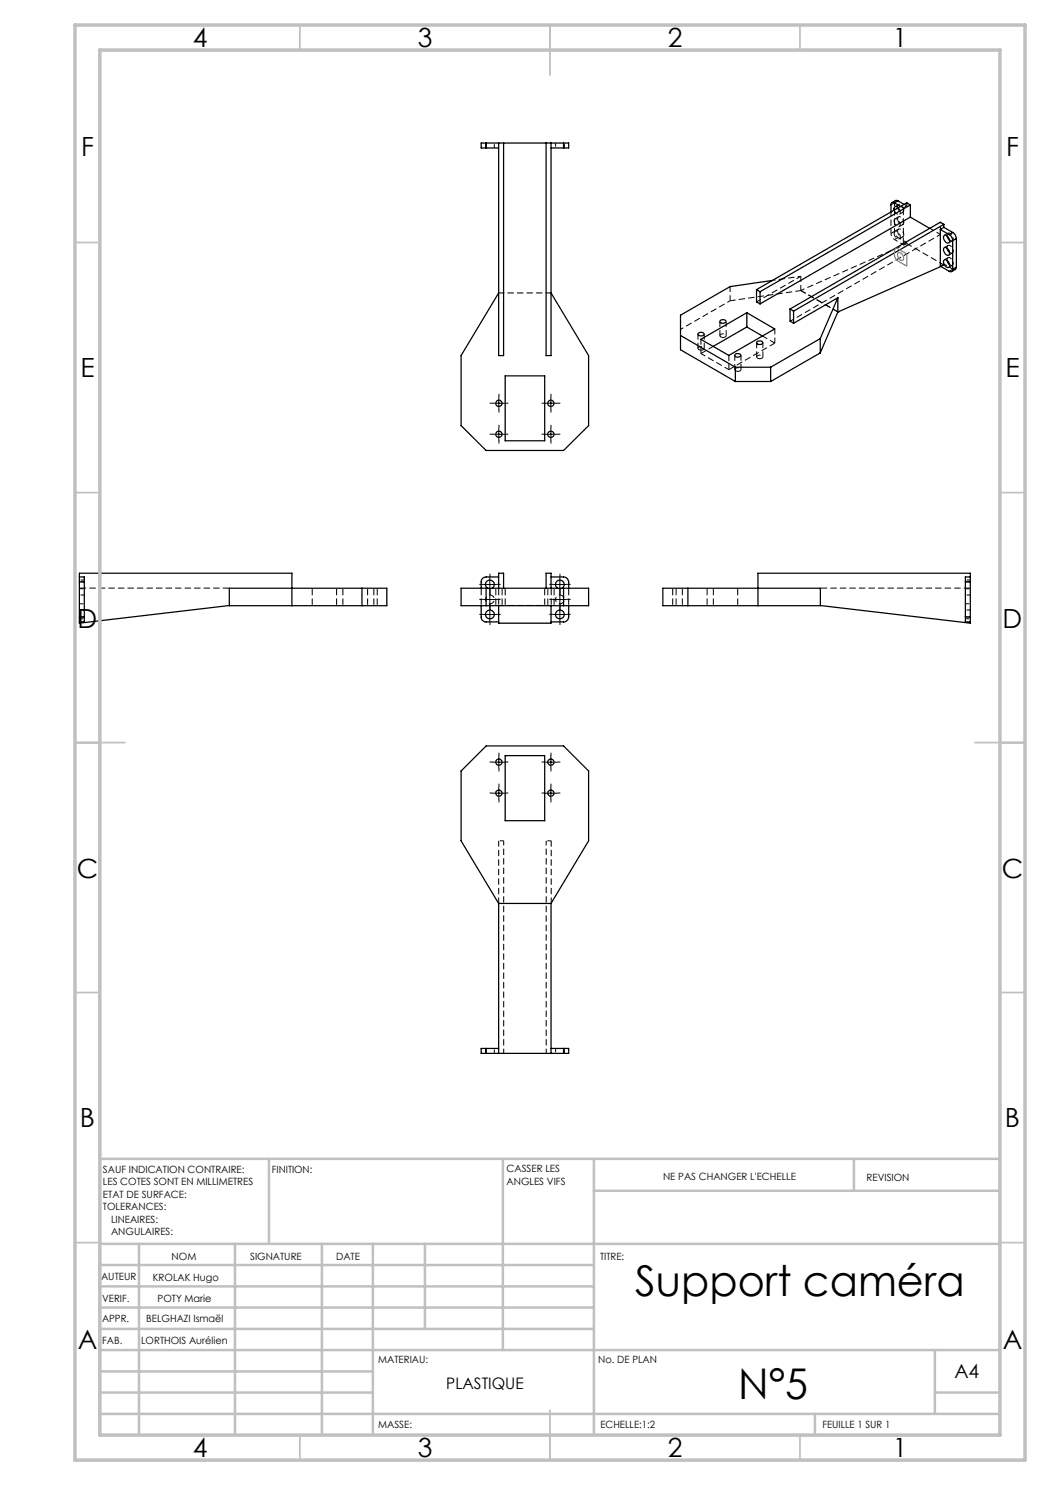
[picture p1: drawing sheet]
<svg xmlns="http://www.w3.org/2000/svg" width="210mm" height="297mm" viewBox="0 0 210 297" stroke-linecap="round" stroke-linejoin="round" font-family="sans-serif">
<g fill="none" stroke="#000" stroke-width=".2" stroke-dasharray="1.3 .6" stroke-dashoffset="-.2" stroke-linecap="butt">
<path d="M180.7 41.6v7.3M67.3 117.6v3.5M73.5 117.6v3.5M96.2 117.6v3.5M99.2 117.6v3.5M109.6 117.6v3.5M113.7 117.6v3.5M135.2 117.6v3.5M141.4 117.6v3.5M62.4 121.1v-3.5M68.6 121.1v-3.5M74.8 121.1v-3.5"/>
<path d="M75.4 121.1v-3.5M100.4 121.1v-3.5M101 121.1v-3.5M108.9 121.1v-3.5M110.8 121.1v-3.5M134.5 121.1v-3.5M136.5 121.1v-3.5M142.7 121.1v-3.5M147.5 121.1v-3.5"/>
</g>
<path d="M15.9 117.6h30M194.1 117.6h-30M99.7 121.1v-3.5M110.2 121.1v-3.5" fill="none" stroke="#000" stroke-width=".2" stroke-dasharray="1.3 .6" stroke-dashoffset="-.1" stroke-linecap="butt"/>
<path d="M110.2 58.6h-10.5M178.9 42a.84 .84 0 0 0 1 .8 1.08 1.08 0 0 0-.2-1.2M145.8 73.9l9.2-5.3M110.2 121.1h-10.5M110.2 168.2v12.5M99.7 180.7v-12.5" fill="none" stroke="#000" stroke-width=".2" stroke-dasharray="1.3 .6" stroke-dashoffset=".1" stroke-linecap="butt"/>
<g fill="none" stroke="#000" stroke-width=".2" stroke-dasharray="1.3 .6" stroke-linecap="butt">
<path d="M179.1 40.1l-.2 .5M180.1 41.3l.6 .3M181.4 48.7v-.2M181.4 41.2v-.6M181.4 41.2l-.6-.3M188.8 52.8v.2M189.4 47v.2M189.4 49.5v.1M189.4 51.9v.2M189.9 48a.44 .44 0 0 0 .7 .1 .44 .44 0 0 0 0-.6 .78 .78 0 0 0-1.1-.7l-.1 .2M189.9 50.5a.44 .44 0 0 0 .7 .1 .44 .44 0 0 0 0-.7 .78 .78 0 0 0-1.1-.7l-.1 .3M189.9 52.9a.44 .44 0 0 0 .7 .1 .44 .44 0 0 0 0-.6 .78 .78 0 0 0-1.1-.7l-.1 .2"/>
<path d="M190.6 53.8l.5 .1M139.8 69.9a.61 .61 0 0 0 .6 .2 .61 .61 0 0 0 .4-.6 .7 .7 0 0 0-1.2 .3l.2 .1M144.2 67.4a.61 .61 0 0 0 .6 .1 .61 .61 0 0 0 .4-.5 .7 .7 0 0 0-1.2 .2l.2 .2M147.1 74.2a.61 .61 0 0 0 .7 .1 .61 .61 0 0 0 .4-.5 .7 .7 0 0 0-1.2 .2l.1 .2M151.5 71.6a.61 .61 0 0 0 .7 .2 .61 .61 0 0 0 .3-.6 .7 .7 0 0 0-1.1 .3l.1 .1"/>
</g>
<path d="M178.2 46.7a1.56 1.56 0 0 0 .7 1.2M179.6 47.5a1.56 1.56 0 0 1-.7-1.2M188.1 45.9v-1.5M97.1 119.9a.87 .87 0 0 0 1.3 .8 .87 .87 0 0 0 .1-1.5 .87 .87 0 0 0-1.4 .5v.2M111.1 119.9a.88 .88 0 0 1 1.3-.8 .88 .88 0 0 1 .1 1.5 .88 .88 0 0 1-1.4-.5v-.2" fill="none" stroke="#000" stroke-width=".2" stroke-dasharray="1.3 .6" stroke-dashoffset=".7" stroke-linecap="butt"/>
<g fill="none" stroke="#000" stroke-width=".2" stroke-dasharray="1.3 .6" stroke-dashoffset=".5" stroke-linecap="butt">
<path d="M97.1 28.6v1M97.2 29.6v-1M98.9 29.6v-1M111.1 28.6v1M112.7 29.6v-1M112.9 29.6v-1M160.2 58.1l21.2-9.4M15.9 117.8h1M16.9 116.4h-1M16.9 119h-1M16.9 116h-1M97.5 117.6l.5 .1 .4-.1"/>
<path d="M112.4 117.6l-.4 .1-.5-.1M193.1 116.4h1M193.1 117.8h1M194.1 119h-1M194.1 116h-1M15.9 123.8h1M15.9 120.8h1M16.9 123.4h-1M16.9 122h-1M193.1 123.4h1M193.1 120.8h1M193.1 123.8h1"/>
<path d="M194.1 122h-1M100.7 168.2h-1M110.2 168.2h-1M97.1 209.7v1M97.2 209.7v1M98.9 210.7v-1M111.1 209.7v1M112.7 209.7v1M112.9 210.7v-1"/>
</g>
<g fill="none" stroke="#000" stroke-width=".25">
<path d="M97.2 28.6h-1v1h1M97.2 28.6v1M97.2 28.6h15.5M97.2 29.6h2.5M99.7 28.6v42.5h1v-42.5M109.2 28.6v42.5h1v-42.5M110.2 29.6h2.5M112.7 28.6h1v1h-1M112.7 28.6v1M99.7 58.6l-7.5 12.5v14l5 5h15.5l5-5v-14l-7.5-12.5M151.3 57.9v2.5l.7 .4M151.3 57.9l.7 .4"/>
<path d="M152 58.3v2.5M154.5 56.1l-8.5 1.2-9.9 5.7v7l11 6.3M167.6 59.5l-8.9 5.2M167.6 59.5l-3.6 8.2M167.6 59.5v2.9M178.9 40.6a.44 .44 0 0 0-.5-.1 .44 .44 0 0 0-.2 .5v1.4M178.9 40.6l1.2 .7M179.5 41.4v.2M179.6 40.2l-.4-.1-.8 .4M179.6 40.2l-.7 .4M179.6 40.2l1.2 .7M179.6 41.6a.48 .48 0 0 0-.6-.3 .48 .48 0 0 0-.2 .7"/>
<path d="M182.1 43.4l-30.1 17.4M182.1 43.4l3.8 2.3M182.1 41l-30.1 17.3M182.1 41v2.4M182.1 41l-.7-.4-30.1 17.3M188.1 45.9v7.3l1.7 1.1a.43 .43 0 0 0 .5 0 .43 .43 0 0 0 .2-.5M188.1 45.9l1.7 1M188.2 53.3l-20.6 9.1M188.8 52.1a.8 .8 0 0 1 1.1 .7 .51 .51 0 0 1-.3 .7 .51 .51 0 0 1-.7-.4l-.2-.6zM188.8 44.9l-.7-.5-30.1 17.4M188.8 44.9l-30.1 17.3M188.8 44.9v.6"/>
<path d="M188.8 45.5l-.7 .4M188.8 45.5l1.7 1M188.8 49.5a.99 .99 0 0 1 .9 1.5 1.06 1.06 0 0 1-.9-1.5zM188.8 47.1a.97 .97 0 0 1 .9 1.5 1.02 1.02 0 0 1-.9-1.5zM189.4 47.2l.5 .9M189.4 49.6l.5 .9M189.4 52.1l.5 .8M189.8 46.9a1.38 1.38 0 0 1 .7 1.2M190.5 46.5a1.52 1.52 0 0 1 .8 1.2M190.5 46.5l-.7 .4M190.5 48.1v5.7M191.3 53.4l-.2 .5-.7 .4"/>
<path d="M191.3 47.7l-.8 .4M191.3 53.4l-.8 .4M191.3 47.7v5.7M101 75.2h7.9v13h-7.9zM136.1 67.1l11 6.3M139.7 66.6a.72 .72 0 0 1 1.1 .3 .69 .69 0 0 1-.6 .3 .69 .69 0 0 1-.6-.5zM140.2 67.9l9.2-5.4 5.5 3.3-9.1 5.3zM144.1 64.1a.63 .63 0 0 1 .6-.2 .63 .63 0 0 1 .5 .5 .67 .67 0 0 1-.7 .3 .67 .67 0 0 1-.5-.5zM147 70.9a.63 .63 0 0 1 .7-.2 .63 .63 0 0 1 .4 .5 .68 .68 0 0 1-1.1-.2zM147.1 73.4h7M147.1 76.3h7M147.1 73.4v2.9"/>
<path d="M149.4 62.5v2.9M149.4 65.4l-6.8 3.9M149.4 65.4l3.1 1.8M151.4 68.3a.67 .67 0 0 1 1.1 .3 .66 .66 0 0 1-.6 .3 .66 .66 0 0 1-.6-.5zM154.1 73.4v2.9M158 61.8v2.4l.7 .5M158 61.8l.7 .4M158.7 62.2v2.5M164 67.7l-9.9 5.7M164 67.7v2.9M164 70.6l-9.9 5.7M167.6 62.4h.1"/>
<path d="M167.6 62.4l-3.6 8.2M15.9 115.4v1M15.9 115.4h1v1M15.9 115.4v-.8h42.5v6.5M15.9 116.4h1M15.9 116.4v7M16.9 116.4v7M45.9 117.6h31.5v3.5h-31.5zM72.4 117.6v3.5M92.2 117.6h25.5v3.5h-25.5zM97.2 117.6v3.5M97.5 117.6a.88 .88 0 0 1-.2-1.3 .88 .88 0 0 1 1.3 0 .88 .88 0 0 1-.2 1.3"/>
<path d="M99.7 115.4h-2.5a.96 .96 0 0 0-1 1v1.2M99.7 117.6v-3h1v3M109.2 117.6v-3h1v3M110.2 115.4h2.5a1.02 1.02 0 0 1 1 1v1.2M111.5 117.6a.88 .88 0 0 1-.2-1.3 .88 .88 0 0 1 1.3 0 .88 .88 0 0 1-.2 1.3M112.7 117.6v3.5M132.6 117.6h31.5v3.5h-31.5zM137.6 117.6v3.5M193.1 116.4h1M193.1 116.4v7M194.1 115.4h-1v1M194.1 115.4v1"/>
<path d="M194.1 115.4v-.8h-42.5v6.5M194.1 116.4v7M15.9 123.4v1M15.9 123.4h1M16.9 123.4v1h-1M45.9 121.1l-30 3.5v-.2M96.2 121.1v2.3a.96 .96 0 0 0 1 1h2.5M99.7 121.1v3.5h10.5v-3.5M113.7 121.1v2.3a1.02 1.02 0 0 1-1 1h-2.5M164.1 121.1l30 3.5v-.2M193.1 123.4v1h1M193.1 123.4h1"/>
<path d="M194.1 123.4v1M101 151.1h7.9v13h-7.9zM99.7 180.7l-7.5-12.5v-14l5-5h15.5l5 5v14l-7.5 12.5M99.7 180.7v30M99.7 180.7h10.5M110.2 180.7v30M97.2 209.7h-1v1h1M97.2 209.7v1M97.2 210.7h15.5M97.2 209.7h2.5M110.2 209.7h2.5M112.7 209.7h1v1h-1"/>
<path d="M112.7 209.7v1"/>
<circle cx="99.8" cy="80.7" r=".62"/>
<circle cx="99.8" cy="86.9" r=".63"/>
<circle cx="110.2" cy="80.7" r=".62"/>
<circle cx="110.2" cy="86.9" r=".63"/>
<circle cx="98" cy="122.9" r=".88"/>
<circle cx="112" cy="122.9" r=".87"/>
<circle cx="99.8" cy="152.4" r=".63"/>
<circle cx="99.8" cy="158.6" r=".63"/>
<circle cx="110.2" cy="152.4" r=".63"/>
<circle cx="110.2" cy="158.6" r=".63"/>
</g>
<path d="M160.2 55.3l-8.9 5.1M178.8 44.2a.96 .96 0 0 0 1.1 1 1.03 1.03 0 0 0-.9-1.4l-.2 .4M178.8 46.6a.96 .96 0 0 0 1.1 1.1 1.03 1.03 0 0 0-.9-1.4l-.2 .3M179.5 43.8a.47 .47 0 0 1 .4-.5 .47 .47 0 0 1 .5 .4 .77 .77 0 0 1 0 1.2 1.16 1.16 0 0 1-.9-1.1M179.5 46.2a.47 .47 0 0 1 .4-.5 .47 .47 0 0 1 .5 .4 .77 .77 0 0 1 0 1.3 1.16 1.16 0 0 1-.9-1.2M188.2 53.3l.6-.3M140.2 70.7l5.6 3.2M100.7 210.7v-42.5M109.2 210.7v-42.5" fill="none" stroke="#000" stroke-width=".2" stroke-dasharray="1.3 .6" stroke-dashoffset=".3" stroke-linecap="butt"/>
<path d="M160.2 55.3l-5.7 .8M178.9 46.3v-5.7M179.6 47.5l1.8 1M180.7 48.9l-1.8-1M190.6 53.8l-1.8-1M136.1 65.9l9.9-5.7" fill="none" stroke="#000" stroke-width=".2" stroke-dasharray="1.3 .6" stroke-dashoffset=".6" stroke-linecap="butt"/>
<g fill="none" stroke="#000" stroke-width=".2" stroke-dasharray="1.3 .6" stroke-dashoffset=".4" stroke-linecap="butt">
<path d="M178.2 42.4v4.3M178.2 41l.7-.4M178.2 46.7l.7-.4M178.9 47.9l.7-.4M179.5 41.4a.47 .47 0 0 1 .4-.5 .47 .47 0 0 1 .5 .3 .77 .77 0 0 1 0 1.3 1.12 1.12 0 0 1-.8-.9M179.7 40.9l-.7 .4M179.7 43.4l-.7 .4M179.7 45.8l-.7 .4M179.9 42.8l.7-.4M179.9 45.3l.7-.4M179.9 47.7l.7-.4M180.7 41.6l.7-.4"/>
<path d="M180.7 48.9l.7-.4M188.1 46.9l-2.1-1.2M188.1 46.9l-30.1 17.3M188.1 53.2l.7-.4M189.6 46.6l-.7 .4M189.6 49.1l-.7 .4M189.6 51.5l-.7 .4M189.8 48.6l.7-.4M189.8 51l.7-.4M189.8 53.5l.7-.4M189.9 54.2l.7-.4"/>
</g>
<g fill="none" stroke="#000" stroke-width=".2" stroke-dasharray="1.3 .6" stroke-dashoffset=".2" stroke-linecap="butt">
<path d="M160.2 58.1v-2.8M160.2 58.1l-14.2 2.1M160.2 58.1l7.4 4.3M181.4 48.7l7.4 4.3M139.6 66.8v2.9M140.2 70.7v-2.9M140.8 69.7v-2.9M142.7 69.3l-2.5 1.4M144 64.3v2.8M145.2 67.1v-2.8M145.8 73.9v-2.8M146 60.2v-2.9"/>
<path d="M147 71.1v2.8M148.2 73.9v-2.8M151.3 68.5v2.9M152.6 71.4v-2.9M155 68.6v-2.8M155 68.6l-2.5-1.4M167.6 62.4l-7.4-4.3"/>
</g>
<path d="M179 49.8l.5-.1 1.9 1.1v2.4l-2.1-1.2-.4-.9zM179.6 50.5a.94 .94 0 0 1 1 .5 .94 .94 0 0 1-.1 1.1 1.08 1.08 0 0 1-.9-1.6z" fill="none" stroke="#808080" stroke-width=".25"/>
<g fill="none" stroke="#000" stroke-width=".2" stroke-dasharray="30.5 1.3 1.3 1.3" stroke-linecap="butt">
<path d="M99.8 79.4v-.6M110.2 79.4v-.6M98.5 86.8h-.6M98.5 80.6h-.6M99.8 85.6v-.6M99.8 88.1v.6M99.8 81.9v.6M101 86.8h.7M101 80.6h.7M108.9 86.8h-.6M108.9 80.6h-.6M110.2 85.6v-.6"/>
<path d="M110.2 88.1v.6M110.2 81.9v.6M111.4 86.8h.7M111.4 80.6h.7M96.7 119.9h-.8M96.7 116.9h-.8M98 118.6v-.8M98 115.6v-.8M98 118.1v.9M99.2 119.9h.9M99.2 116.9h.9M110.7 119.9h-.8"/>
<path d="M110.7 116.9h-.8M112 118.6v-.8M112 115.6v-.8M112 118.1v.9M113.2 119.9h.9M113.2 116.9h.9M96.7 122.9h-.8M98 121.1v.9M98 121.6v-.8M98 124.1v.9M99.2 122.9h.9M110.7 122.9h-.8"/>
<path d="M112 121.1v.9M112 121.6v-.8M112 124.1v.9M113.2 122.9h.9M98.5 152.4h-.6M98.5 158.6h-.6M99.8 151.2v-.7M99.8 153.7v.6M99.8 157.4v-.7M99.8 159.9v.6M101 152.4h.7M101 158.6h.7"/>
<path d="M108.9 152.4h-.6M108.9 158.6h-.6M110.2 151.2v-.7M110.2 153.7v.6M110.2 157.4v-.7M110.2 159.9v.6M111.4 152.4h.7M111.4 158.6h.7"/>
</g>
<g fill="none" stroke="#000" stroke-width=".2">
<path d="M99.8 79.4v2.5M110.2 79.4v2.5M98.5 86.9h2.5M98.5 80.6h2.5M99.8 85.6v2.5M108.9 86.9h2.5M108.9 80.6h2.5M110.2 85.6v2.5M96.7 119.9h2.5M96.7 116.9h2.5M98 115.6v2.5M98 118.6v2.5"/>
<path d="M110.7 119.9h2.5M110.7 116.9h2.5M112 115.6v2.5M112 118.6v2.5M96.7 122.9h2.5M98 121.6v2.5M110.7 122.9h2.5M112 121.6v2.5M98.5 152.4h2.5M98.5 158.6h2.5M99.8 151.2v2.5M99.8 157.4v2.5"/>
<path d="M108.9 152.4h2.5M108.9 158.6h2.5M110.2 151.2v2.5M110.2 157.4v2.5"/>
</g>
<g fill="none" stroke="#c0c0c0" stroke-width=".35">
<path d="M60 5v5M110 5v10M160 5v5M15 48.5h5M200 48.5h5M15 98.5h5M200 98.5h5M15 148.5h10M195 148.5h10M15 198.5h5M200 198.5h5M15 248.5h5"/>
<path d="M200 248.5h5M60 287v5M110 282v10M160 287v5"/>
</g>
<g fill="none" stroke="#c0c0c0" stroke-width=".5">
<path d="M53.8 231.8v17M100.6 231.8v38.2M118.8 231.8v55.2M118.8 238.2h81.2M170.8 231.8v6.4M200 231.8h-180v55.2M20 248.8h180M20 257.3h98.8M20 253h98.8M27.8 248.8v38.2M47 248.8v38.2M64.4 248.8v38.2"/>
<path d="M74.6 248.8v38.2M85 248.8v17M20 265.8h98.8M20 261.5h98.8M20 278.5h54.6M20 274.3h54.6M20 270h180M187 278.5h13M187 270v12.8M20 282.8h180M163 282.8v4.2"/>
</g>
<path d="M15 5h190v287h-190zM20 10h180v277h-180z" fill="none" stroke="#c0c0c0" stroke-width=".7"/>
<g font-size="8.5">
<text x="127.1" y="259.3">Support caméra</text>
<text x="147.6" y="279.7">N°5</text>
</g>
<g font-size="5.3">
<text x="38.5" y="9.5">4</text>
<text x="83.5" y="9.5">3</text>
<text x="133.5" y="9.5">2</text>
<text x="178.5" y="9.5">1</text>
<text x="16.2" y="31.2">F</text>
<text x="201.2" y="31.2">F</text>
<text x="16.1" y="75.5">E</text>
<text x="201.1" y="75.5">E</text>
<text x="15.5" y="125.5">D</text>
<text x="200.5" y="125.5">D</text>
<text x="15.4" y="175.5">C</text>
<text x="200.4" y="175.5">C</text>
<text x="16" y="225.5">B</text>
<text x="201" y="225.5">B</text>
<text x="15.5" y="269.7">A</text>
<text x="200.5" y="269.7">A</text>
<text x="38.5" y="291.5">4</text>
<text x="83.5" y="291.5">3</text>
<text x="133.5" y="291.5">2</text>
<text x="178.5" y="291.5">1</text>
</g>
<text font-size="3.9" x="190.9" y="275.5">A4</text>
<text font-size="3.2" x="89.2" y="277.9">PLASTIQUE</text>
<g font-size="2">
<text x="20.6" y="234.6">SAUF INDICATION CONTRAIRE:</text>
<text x="20.6" y="237.1">LES COTES SONT EN MILLIMETRES</text>
<text x="20.6" y="239.6">ETAT DE SURFACE:</text>
<text x="54.4" y="234.6">FINITION:</text>
<text x="101.3" y="234.5">CASSER LES</text>
<text x="101.3" y="237">ANGLES VIFS</text>
<text x="132.6" y="236">NE PAS CHANGER L'ECHELLE</text>
<text x="173.3" y="236.2">REVISION</text>
<text x="20.6" y="242.1">TOLERANCES:</text>
<text x="22.2" y="244.6">LINEAIRES:</text>
<text x="22.2" y="247.1">ANGULAIRES:</text>
<text x="34.3" y="252">NOM</text>
<text x="50" y="251.9">SIGNATURE</text>
<text x="67.2" y="251.9">DATE</text>
<text x="120" y="251.9">TITRE:</text>
<text x="20.2" y="256.1">AUTEUR</text>
<text x="30.6" y="256.1">KROLAK Hugo</text>
<text x="20.4" y="260.3">VERIF.</text>
<text x="31.5" y="260.3">POTY Marie</text>
<text x="20.4" y="264.4">APPR.</text>
<text x="20.5" y="268.8">FAB.</text>
<text x="28.2" y="268.8">LORTHOIS Aurélien</text>
<text x="29.3" y="264.4">BELGHAZI Ismaël</text>
<text x="75.6" y="272.5">MATERIAU:</text>
<text x="119.6" y="272.5">No. DE PLAN</text>
<text x="75.6" y="285.5">MASSE:</text>
<text x="120.1" y="285.6">ECHELLE:1:2</text>
<text x="164.5" y="285.6">FEUILLE 1 SUR 1</text>
</g>
</svg>
